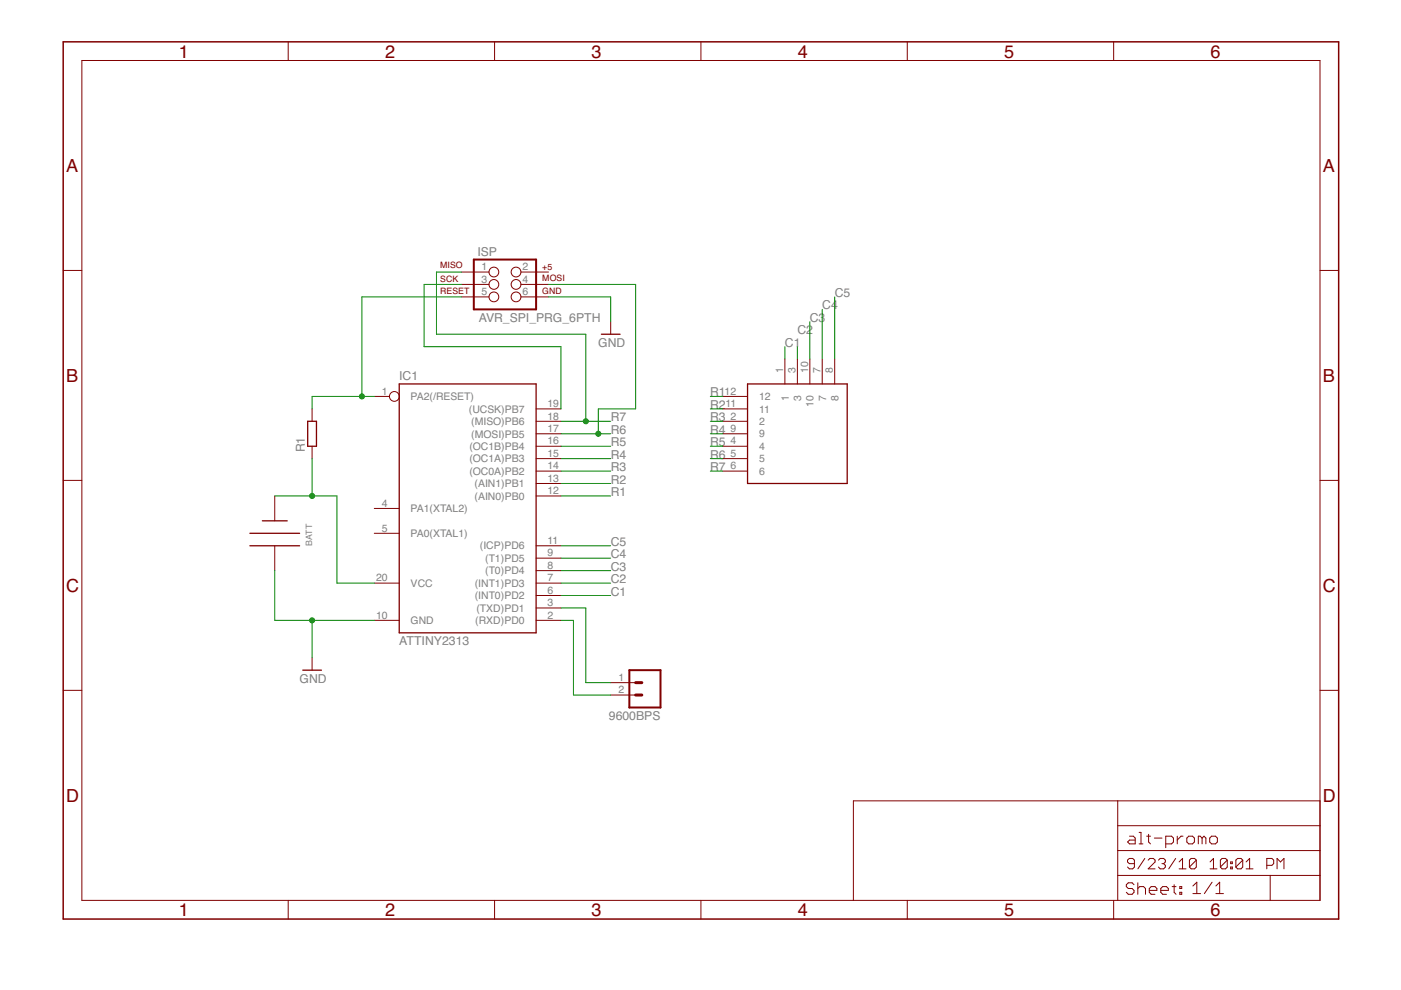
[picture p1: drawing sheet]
<svg xmlns="http://www.w3.org/2000/svg" width="297mm" height="210mm" viewBox="0 0 297 210" stroke-linecap="round" stroke-linejoin="round" font-family="sans-serif">
<g fill="#800000" stroke="#800000" stroke-width=".21">
<path d="M279.9 185.6v5.3z"/>
<path d="M279.9 180.3v5.3z"/>
<path d="M279.9 175.1v5.2z"/>
<path d="M279.9 169.8v5.3z"/>
<path d="M180.9 169.8v21.1z"/>
<path d="M180.9 169.8h56.1z"/>
<path d="M237 169.8h42.9z"/>
<path d="M269.3 185.6v5.3z"/>
<path d="M269.3 185.6h10.6z"/>
<path d="M237 185.6h32.3z"/>
<path d="M237 185.6v5.3z"/>
<path d="M237 180.3v5.3z"/>
<path d="M237 180.3h42.9z"/>
<path d="M237 175.1v5.2z"/>
<path d="M237 175.1h42.9z"/>
<path d="M237 169.8v5.3z"/>
<path d="M239.5 177.3h.8z"/>
<path d="M240.3 177.3l.4 .4z"/>
<path d="M240.7 177.7v1.2z"/>
<path d="M239.5 178.9h1.2z"/>
<path d="M239.1 178.5l.4 .4z"/>
<path d="M239.1 178.5l.4-.4z"/>
<path d="M239.5 178.1h1.2z"/>
<path d="M241.5 176.5h.4z"/>
<path d="M241.9 176.5v2.4z"/>
<path d="M241.5 178.9h.8z"/>
<path d="M243.5 176.9v1.6z"/>
<path d="M243.5 178.5l.4 .4z"/>
<path d="M243.1 177.3h.8z"/>
<path d="M244.8 177.7h1.6z"/>
<path d="M247.2 177.3v2.4z"/>
<path d="M247.2 177.3h1.2z"/>
<path d="M248.4 177.3l.4 .4z"/>
<path d="M248.8 177.7v.8z"/>
<path d="M248.8 178.5l-.4 .4z"/>
<path d="M247.2 178.9h1.2z"/>
<path d="M249.6 177.3v1.6z"/>
<path d="M250.4 177.3l-.8 .8z"/>
<path d="M250.4 177.3h.4z"/>
<path d="M252 178.9h.8z"/>
<path d="M252.8 178.9l.4-.4z"/>
<path d="M253.2 177.7v.8z"/>
<path d="M252.8 177.3l.4 .4z"/>
<path d="M252 177.3h.8z"/>
<path d="M252 177.3l-.4 .4z"/>
<path d="M251.6 177.7v.8z"/>
<path d="M251.6 178.5l.4 .4z"/>
<path d="M254.1 177.3v1.6z"/>
<path d="M254.1 177.3h.4z"/>
<path d="M254.5 177.3l.4 .4z"/>
<path d="M254.9 177.7v1.2z"/>
<path d="M254.9 177.7l.4-.4z"/>
<path d="M255.3 177.3l.4 .4z"/>
<path d="M255.7 177.7v1.2z"/>
<path d="M256.9 178.9h.8z"/>
<path d="M257.7 178.9l.4-.4z"/>
<path d="M258.1 177.7v.8z"/>
<path d="M257.7 177.3l.4 .4z"/>
<path d="M256.9 177.3h.8z"/>
<path d="M256.9 177.3l-.4 .4z"/>
<path d="M256.5 177.7v.8z"/>
<path d="M256.5 178.5l.4 .4z"/>
<path d="M239.1 183.8l.3 .4z"/>
<path d="M239.4 184.2h.8z"/>
<path d="M240.5 183.8l-.3 .4z"/>
<path d="M240.5 182.4v1.4z"/>
<path d="M240.2 182l.3 .4z"/>
<path d="M239.4 182h.8z"/>
<path d="M239.1 182.4l.3-.4z"/>
<path d="M239.1 182.4v.4z"/>
<path d="M239.1 182.8l.3 .3z"/>
<path d="M239.4 183.1h1.1z"/>
<path d="M242.7 182l-1.4 2.2z"/>
<path d="M243.4 184.2h1.5z"/>
<path d="M243.4 184.2l1.5-1.4z"/>
<path d="M244.9 182.4v.4z"/>
<path d="M244.5 182l.4 .4z"/>
<path d="M243.8 182h.7z"/>
<path d="M243.8 182l-.4 .4z"/>
<path d="M245.6 182.4l.4-.4z"/>
<path d="M246 182h.7z"/>
<path d="M246.7 182l.4 .4z"/>
<path d="M247.1 182.4v.4z"/>
<path d="M247.1 182.8l-.4 .3z"/>
<path d="M246.4 183.1h.3z"/>
<path d="M246.7 183.1l.4 .4z"/>
<path d="M247.1 183.5v.3z"/>
<path d="M247.1 183.8l-.4 .4z"/>
<path d="M246 184.2h.7z"/>
<path d="M245.6 183.8l.4 .4z"/>
<path d="M249.3 182l-1.5 2.2z"/>
<path d="M250.7 182l-.7 .8z"/>
<path d="M250.7 182v2.2z"/>
<path d="M250 184.2h1.5z"/>
<path d="M252.2 182.4v1.4z"/>
<path d="M252.2 182.4l.3-.4z"/>
<path d="M252.5 182h.8z"/>
<path d="M253.3 182l.3 .4z"/>
<path d="M253.6 182.4v1.4z"/>
<path d="M253.6 183.8l-.3 .4z"/>
<path d="M252.5 184.2h.8z"/>
<path d="M252.2 183.8l.3 .4z"/>
<path d="M252.2 183.8l1.4-1.4z"/>
<path d="M257.3 182l-.7 .8z"/>
<path d="M257.3 182v2.2z"/>
<path d="M256.6 184.2h1.4z"/>
<path d="M258.7 182.4v1.4z"/>
<path d="M259.1 182l-.4 .4z"/>
<path d="M259.1 182h.7z"/>
<path d="M259.8 182l.4 .4z"/>
<path d="M260.2 182.4v1.4z"/>
<path d="M260.2 183.8l-.4 .4z"/>
<path d="M259.1 184.2h.7z"/>
<path d="M258.7 183.8l.4 .4z"/>
<path d="M260.2 182.4l-1.5 1.4z"/>
<path d="M260.9 182.8h.4z"/>
<path d="M261.3 182.8v.3z"/>
<path d="M260.9 183.1h.4z"/>
<path d="M260.9 182.8v.3z"/>
<path d="M260.9 183.8h.4z"/>
<path d="M261.3 183.8v.4z"/>
<path d="M260.9 184.2h.4z"/>
<path d="M260.9 183.8v.4z"/>
<path d="M262 182.4v1.4z"/>
<path d="M262 182.4l.4-.4z"/>
<path d="M262.4 182h.7z"/>
<path d="M263.1 182l.4 .4z"/>
<path d="M263.5 182.4v1.4z"/>
<path d="M263.5 183.8l-.4 .4z"/>
<path d="M262.4 184.2h.7z"/>
<path d="M262 183.8l.4 .4z"/>
<path d="M262 183.8l1.5-1.4z"/>
<path d="M264.9 182l-.7 .8z"/>
<path d="M264.9 182v2.2z"/>
<path d="M264.2 184.2h1.5z"/>
<path d="M268.6 182v2.2z"/>
<path d="M268.6 182h1.1z"/>
<path d="M269.7 182l.3 .4z"/>
<path d="M270 182.4v.7z"/>
<path d="M269.7 183.5l.3-.4z"/>
<path d="M268.6 183.5h1.1z"/>
<path d="M270.8 182v2.2z"/>
<path d="M270.8 182l.7 .8z"/>
<path d="M271.5 182.8l.7-.8z"/>
<path d="M272.2 182v2.2z"/>
<path d="M252.9 187.9l.8-.9z"/>
<path d="M253.7 187v2.5z"/>
<path d="M252.9 189.5h1.7z"/>
<path d="M257 187l-1.6 2.5z"/>
<path d="M258.6 187l-.8 .9z"/>
<path d="M258.6 187v2.5z"/>
<path d="M257.8 189.5h1.6z"/>
<path d="M240 187.2l.4 .4z"/>
<path d="M239.2 187.2h.8z"/>
<path d="M238.8 187.6l.4-.4z"/>
<path d="M238.8 187.6v.4z"/>
<path d="M238.8 188l.4 .4z"/>
<path d="M239.2 188.4h.8z"/>
<path d="M240 188.4l.4 .4z"/>
<path d="M240.4 188.8v.4z"/>
<path d="M240.4 189.2l-.4 .4z"/>
<path d="M239.2 189.6h.8z"/>
<path d="M238.8 189.2l.4 .4z"/>
<path d="M241.2 187.2v2.4z"/>
<path d="M241.2 188.4l.4-.4z"/>
<path d="M241.6 188h.9z"/>
<path d="M242.5 188l.4 .4z"/>
<path d="M242.9 188.4v1.2z"/>
<path d="M244.1 189.6h.8z"/>
<path d="M243.7 189.2l.4 .4z"/>
<path d="M243.7 188.4v.8z"/>
<path d="M243.7 188.4l.4-.4z"/>
<path d="M244.1 188h.8z"/>
<path d="M244.9 188l.4 .4z"/>
<path d="M245.3 188.4v.4z"/>
<path d="M243.7 188.8h1.6z"/>
<path d="M246.5 189.6h.8z"/>
<path d="M246.1 189.2l.4 .4z"/>
<path d="M246.1 188.4v.8z"/>
<path d="M246.1 188.4l.4-.4z"/>
<path d="M246.5 188h.8z"/>
<path d="M247.3 188l.4 .4z"/>
<path d="M247.7 188.4v.4z"/>
<path d="M246.1 188.8h1.6z"/>
<path d="M248.9 187.6v1.6z"/>
<path d="M248.9 189.2l.4 .4z"/>
<path d="M248.5 188h.8z"/>
<path d="M250.1 188h.4z"/>
<path d="M250.5 188v.4z"/>
<path d="M250.1 188.4h.4z"/>
<path d="M250.1 188v.4z"/>
<path d="M250.1 189.2h.4z"/>
<path d="M250.5 189.2v.4z"/>
<path d="M250.1 189.6h.4z"/>
<path d="M250.1 189.2v.4z"/>
<path d="M17.4 12.8v178.1z"/>
<path d="M13.4 57.3h4z"/>
<path d="M13.4 101.9h4z"/>
<path d="M13.4 146.4h4z"/>
<path d="M17.4 190.9h262.5z"/>
<path d="M61.1 190.9v4z"/>
<path d="M104.9 190.9v4z"/>
<path d="M148.6 190.9v4z"/>
<path d="M192.4 190.9v4z"/>
<path d="M236.1 190.9v4z"/>
<path d="M279.9 12.8v178.1z"/>
<path d="M279.9 57.3h3.9z"/>
<path d="M279.9 101.9h3.9z"/>
<path d="M279.9 146.4h3.9z"/>
<path d="M17.4 12.8h262.5z"/>
<path d="M61.1 8.9v3.9z"/>
<path d="M104.9 8.9v3.9z"/>
<path d="M148.6 8.9v3.9z"/>
<path d="M192.4 8.9v3.9z"/>
<path d="M236.1 8.9v3.9z"/>
<path d="M153.2 84.1h5.3z"/>
<path d="M153.2 86.7h5.3z"/>
<path d="M153.2 89.3h5.3z"/>
<path d="M153.2 92h5.3z"/>
<path d="M153.2 94.6h5.3z"/>
<path d="M153.2 97.2h5.3z"/>
<path d="M153.2 99.9h5.3z"/>
<path d="M166.4 76.1v5.3z"/>
<path d="M169.1 76.1v5.3z"/>
<path d="M171.7 76.1v5.3z"/>
<path d="M174.3 76.1v5.3z"/>
<path d="M177 76.1v5.3z"/>
<path d="M113.7 92h5.2z"/>
<path d="M113.7 94.6h5.2z"/>
<path d="M113.7 97.2h5.2z"/>
<path d="M113.7 99.9h5.2z"/>
<path d="M113.7 102.5h5.2z"/>
<path d="M113.7 105.2h5.2z"/>
<path d="M113.7 115.7h5.2z"/>
<path d="M113.7 118.3h5.2z"/>
<path d="M113.7 121h5.2z"/>
<path d="M113.7 123.6h5.2z"/>
<path d="M113.7 126.3h5.2z"/>
<path d="M113.7 128.9h5.2z"/>
<path d="M113.7 131.5h5.2z"/>
<path d="M79.4 131.5h5.2z"/>
<path d="M79.4 123.6h5.2z"/>
<path d="M79.4 113.1h5.2z"/>
<path d="M79.4 107.8h5.2z"/>
<path d="M79.4 84.1h3.2z"/>
<path d="M113.7 89.3h5.2z"/>
<path d="M113.7 86.7h5.2z"/>
<path d="M129.5 144.7h5.3z"/>
<path d="M129.5 147.4h5.3z"/>
<path d="M58.3 115.7v5.3z"/>
<path d="M58.3 105.2v5.2z"/>
<path d="M66.2 86.7v2.6z"/>
<path d="M66.2 94.6v2.6z"/>
<path d="M97.8 57.7h5.9z"/>
<path d="M110.4 57.7h5.9z"/>
<path d="M97.8 60.3h5.9z"/>
<path d="M110.4 60.3h5.9z"/>
<path d="M97.8 62.9h5.9z"/>
<path d="M110.4 62.9h5.9z"/>
<path d="M66.2 139.4v2.7z"/>
<path d="M129.5 68.2v2.7z"/>
</g>
<g fill="#800000" stroke="#800000" stroke-width=".32">
<path d="M13.4 8.9v186z"/>
<path d="M13.4 194.9h270.4z"/>
<path d="M283.8 8.9v186z"/>
<path d="M13.4 8.9h270.4z"/>
</g>
<g fill="#800000" stroke="#800000" stroke-width=".28">
<path d="M158.5 81.4h21.1z"/>
<path d="M179.6 81.4v21.1z"/>
<path d="M158.5 102.5h21.1z"/>
<path d="M158.5 81.4v21.1z"/>
<path d="M84.6 81.4h29.1z"/>
<path d="M113.7 81.4v52.8z"/>
<path d="M84.6 134.2h29.1z"/>
<path d="M84.6 81.4v52.8z"/>
<path d="M55.6 110.4h5.3z"/>
<path d="M53 115.7h10.5z"/>
<path d="M53 113.1h10.5z"/>
<path d="M67.1 89.3v5.3z"/>
<path d="M65.2 89.3v5.3z"/>
<path d="M65.2 89.3h1.9z"/>
<path d="M65.2 94.6h1.9z"/>
<path d="M64.2 142.1h4z"/>
<path d="M127.5 70.9h4z"/>
</g>
<g fill="none" stroke="#800000" stroke-width=".21">
<circle cx="104.7" cy="57.7" r="1.04"/>
<circle cx="109.4" cy="57.7" r="1.04"/>
<circle cx="104.7" cy="62.9" r="1.04"/>
<circle cx="104.7" cy="60.3" r="1.04"/>
<circle cx="109.4" cy="60.3" r="1.04"/>
<circle cx="109.4" cy="62.9" r="1.04"/>
<circle cx="83.6" cy="84.1" r="1.04"/>
</g>
<g fill="#800000" stroke="#800000" stroke-width=".42">
<path d="M133.4 142.1h6.6z"/>
<path d="M140 142.1v7.9z"/>
<path d="M133.4 142.1v7.9z"/>
<path d="M133.4 150h6.6z"/>
<path d="M100.5 65.6h13.2z"/>
<path d="M113.7 55v10.6z"/>
<path d="M100.5 55h13.2z"/>
<path d="M100.5 55v10.6z"/>
</g>
<g fill="#800000" stroke="#800000" stroke-width=".63">
<path d="M134.8 147.4h1.3z"/>
<path d="M134.8 144.7h1.3z"/>
</g>
<g fill="#008000" stroke="#008000" stroke-width=".21">
<path d="M118.9 115.7h10.6z"/>
<path d="M177 62.9v13.2z"/>
<path d="M118.9 118.3h10.6z"/>
<path d="M174.3 65.6v10.5z"/>
<path d="M118.9 121h10.6z"/>
<path d="M171.7 68.2v7.9z"/>
<path d="M118.9 123.6h10.6z"/>
<path d="M169.1 73.5v2.6z"/>
<path d="M118.9 126.3h10.6z"/>
<path d="M166.4 73.5v2.6z"/>
<path d="M118.9 131.5h2.7z"/>
<path d="M121.6 131.5v15.9z"/>
<path d="M121.6 147.4h7.9z"/>
<path d="M124.2 144.7h5.3z"/>
<path d="M124.2 128.9v15.8z"/>
<path d="M118.9 128.9h5.3z"/>
<path d="M118.9 105.2h10.6z"/>
<path d="M150.6 84.1h2.6z"/>
<path d="M118.9 102.5h10.6z"/>
<path d="M150.6 86.7h2.6z"/>
<path d="M118.9 99.9h10.6z"/>
<path d="M150.6 89.3h2.6z"/>
<path d="M118.9 97.2h10.6z"/>
<path d="M150.6 92h2.6z"/>
<path d="M118.9 94.6h10.6z"/>
<path d="M150.6 94.6h2.6z"/>
<path d="M118.9 92h8z"/>
<path d="M126.9 92h2.6z"/>
<path d="M116.3 60.3h18.5z"/>
<path d="M134.8 60.3v26.4z"/>
<path d="M126.9 86.7h7.9z"/>
<path d="M126.9 86.7v5.3z"/>
<path d="M150.6 97.2h2.6z"/>
<path d="M118.9 89.3h5.3z"/>
<path d="M124.2 89.3h5.3z"/>
<path d="M124.2 70.9v18.4z"/>
<path d="M92.5 70.9h31.7z"/>
<path d="M92.5 57.7v13.2z"/>
<path d="M92.5 57.7h5.3z"/>
<path d="M150.6 99.9h2.6z"/>
<path d="M71.4 123.6h8z"/>
<path d="M71.4 105.2v18.4z"/>
<path d="M66.2 105.2h5.2z"/>
<path d="M58.3 105.2h7.9z"/>
<path d="M66.2 97.2v8z"/>
<path d="M76.7 84.1h2.7z"/>
<path d="M66.2 84.1h10.5z"/>
<path d="M66.2 84.1v2.6z"/>
<path d="M76.7 62.9h21.1z"/>
<path d="M76.7 62.9v21.2z"/>
<path d="M116.3 62.9h13.2z"/>
<path d="M129.5 62.9v5.3z"/>
<path d="M58.3 121v10.5z"/>
<path d="M58.3 131.5h7.9z"/>
<path d="M66.2 131.5h13.2z"/>
<path d="M66.2 131.5v7.9z"/>
<path d="M89.9 60.3h7.9z"/>
<path d="M89.9 60.3v13.2z"/>
<path d="M89.9 73.5h29z"/>
<path d="M118.9 73.5v13.2z"/>
<circle cx="126.9" cy="92" r=".53"/>
<circle cx="124.2" cy="89.3" r=".53"/>
<circle cx="66.2" cy="105.2" r=".53"/>
<circle cx="76.7" cy="84.1" r=".53"/>
<circle cx="66.2" cy="131.5" r=".53"/>
</g>
<g font-size="3.8" fill="#800000">
<text x="37.9" y="12.2">1</text>
<text x="81.6" y="12.2">2</text>
<text x="125.4" y="12.2">3</text>
<text x="169.1" y="12.2">4</text>
<text x="212.9" y="12.2">5</text>
<text x="256.6" y="12.2">6</text>
<text x="14" y="36.4">A</text>
<text x="280.5" y="36.4">A</text>
<text x="14" y="81">B</text>
<text x="280.5" y="81">B</text>
<text x="14" y="125.5">C</text>
<text x="280.5" y="125.5">C</text>
<text x="14" y="170">D</text>
<text x="280.5" y="170">D</text>
<text x="37.9" y="194.2">1</text>
<text x="81.6" y="194.2">2</text>
<text x="125.4" y="194.2">3</text>
<text x="169.1" y="194.2">4</text>
<text x="212.9" y="194.2">5</text>
<text x="256.6" y="194.2">6</text>
</g>
<g font-size="2.6" fill="#808080">
<text x="101.3" y="54.2">ISP</text>
<text x="174.3" y="65.6">C4</text>
<text x="177" y="62.9">C5</text>
<text x="101.5" y="68.2">AVR_SPI_PRG_6PTH</text>
<text x="169.1" y="70.9">C2</text>
<text x="171.7" y="68.2">C3</text>
<text x="126.8" y="73.5">GND</text>
<text x="166.4" y="73.5">C1</text>
<text x="84.6" y="80.6">IC1</text>
<text x="129.5" y="89.3">R7</text>
<text x="150.6" y="84.1">R1</text>
<text x="150.6" y="86.7">R2</text>
<text x="150.6" y="89.3">R3</text>
<text x="64.6" y="95.9" transform="rotate(-90 64.6 95.9)">R1</text>
<text x="129.5" y="94.6">R5</text>
<text x="129.5" y="92">R6</text>
<text x="150.6" y="92">R4</text>
<text x="150.6" y="94.6">R5</text>
<text x="129.5" y="99.9">R3</text>
<text x="129.5" y="97.2">R4</text>
<text x="150.6" y="97.2">R6</text>
<text x="150.6" y="99.9">R7</text>
<text x="129.5" y="105.2">R1</text>
<text x="129.5" y="102.5">R2</text>
<text x="129.5" y="115.7">C5</text>
<text x="129.5" y="118.3">C4</text>
<text x="129.5" y="121">C3</text>
<text x="129.5" y="123.6">C2</text>
<text x="129.5" y="126.3">C1</text>
<text x="84.6" y="136.8">ATTINY2313</text>
<text x="63.5" y="144.7">GND</text>
<text x="129.1" y="152.6">9600BPS</text>
</g>
<g font-size="2.2" fill="#808080">
<text x="102.1" y="57.3">1</text>
<text x="102.1" y="59.9">3</text>
<text x="110.8" y="57.3">2</text>
<text x="110.8" y="59.9">4</text>
<text x="102.1" y="62.6">5</text>
<text x="110.8" y="62.6">6</text>
<text x="81" y="83.7">1</text>
<text x="153.6" y="83.7">12</text>
<text x="166.1" y="79" transform="rotate(-90 166.1 79)">1</text>
<text x="168.7" y="79" transform="rotate(-90 168.7 79)">3</text>
<text x="171.3" y="79" transform="rotate(-90 171.3 79)">10</text>
<text x="174" y="79" transform="rotate(-90 174 79)">7</text>
<text x="176.6" y="79" transform="rotate(-90 176.6 79)">8</text>
<text x="87.1" y="84.8">PA2(/RESET)</text>
<text x="99.4" y="87.5">(UCSK)PB7</text>
<text x="116.1" y="89">18</text>
<text x="116.1" y="86.3">19</text>
<text x="153.8" y="86.3">11</text>
<text x="154.9" y="89">2</text>
<text x="160.9" y="84.8">12</text>
<text x="160.9" y="87.5">11</text>
<text x="167.2" y="85.1" transform="rotate(-90 167.2 85.1)">1</text>
<text x="169.9" y="85.1" transform="rotate(-90 169.9 85.1)">3</text>
<text x="172.5" y="86.3" transform="rotate(-90 172.5 86.3)">10</text>
<text x="175.1" y="85.1" transform="rotate(-90 175.1 85.1)">7</text>
<text x="177.8" y="85.1" transform="rotate(-90 177.8 85.1)">8</text>
<text x="99.5" y="95.4">(OC1B)PB4</text>
<text x="99.9" y="92.8">(MOSI)PB5</text>
<text x="99.9" y="90.1">(MISO)PB6</text>
<text x="116.1" y="91.6">17</text>
<text x="116.1" y="94.2">16</text>
<text x="154.9" y="91.6">9</text>
<text x="154.9" y="94.2">4</text>
<text x="160.9" y="90.1">2</text>
<text x="160.9" y="92.8">9</text>
<text x="160.9" y="95.4">4</text>
<text x="99.5" y="98">(OC1A)PB3</text>
<text x="99.5" y="100.7">(OC0A)PB2</text>
<text x="116.1" y="96.9">15</text>
<text x="116.1" y="99.5">14</text>
<text x="154.9" y="96.9">5</text>
<text x="154.9" y="99.5">6</text>
<text x="160.9" y="98">5</text>
<text x="160.9" y="100.7">6</text>
<text x="81" y="107.4">4</text>
<text x="100.6" y="103.3">(AIN1)PB1</text>
<text x="100.6" y="106">(AIN0)PB0</text>
<text x="116.1" y="102.2">13</text>
<text x="116.1" y="104.8">12</text>
<text x="81" y="112.7">5</text>
<text x="87.1" y="113.9">PA0(XTAL1)</text>
<text x="87.1" y="108.6">PA1(XTAL2)</text>
<text x="101.7" y="116.5">(ICP)PD6</text>
<text x="102.9" y="119.1">(T1)PD5</text>
<text x="116.1" y="115.3">11</text>
<text x="116.1" y="118">9</text>
<text x="79.8" y="123.3">20</text>
<text x="87.1" y="124.4">VCC</text>
<text x="100.7" y="124.4">(INT1)PD3</text>
<text x="102.9" y="121.8">(T0)PD4</text>
<text x="116.1" y="120.6">8</text>
<text x="116.1" y="123.3">7</text>
<text x="116.1" y="125.9">6</text>
<text x="79.8" y="131.2">10</text>
<text x="100.7" y="127.1">(INT0)PD2</text>
<text x="101" y="129.7">(TXD)PD1</text>
<text x="116.1" y="128.5">3</text>
<text x="116.1" y="131.2">2</text>
<text x="87.1" y="132.3">GND</text>
<text x="100.8" y="132.3">(RXD)PD0</text>
<text x="131.1" y="144.4">1</text>
<text x="131.1" y="147">2</text>
</g>
<g font-size="1.9" fill="#800000">
<text x="93.3" y="59.8">SCK</text>
<text x="93.3" y="56.9">MISO</text>
<text x="115" y="59.7">MOSI</text>
<text x="115" y="57.1">+5</text>
<text x="93.3" y="62.4">RESET</text>
<text x="115" y="62.4">GND</text>
</g>
<text font-size="1.9" fill="#808080" x="66.2" y="115.7" transform="rotate(-90 66.2 115.7)">BATT</text>
</svg>
